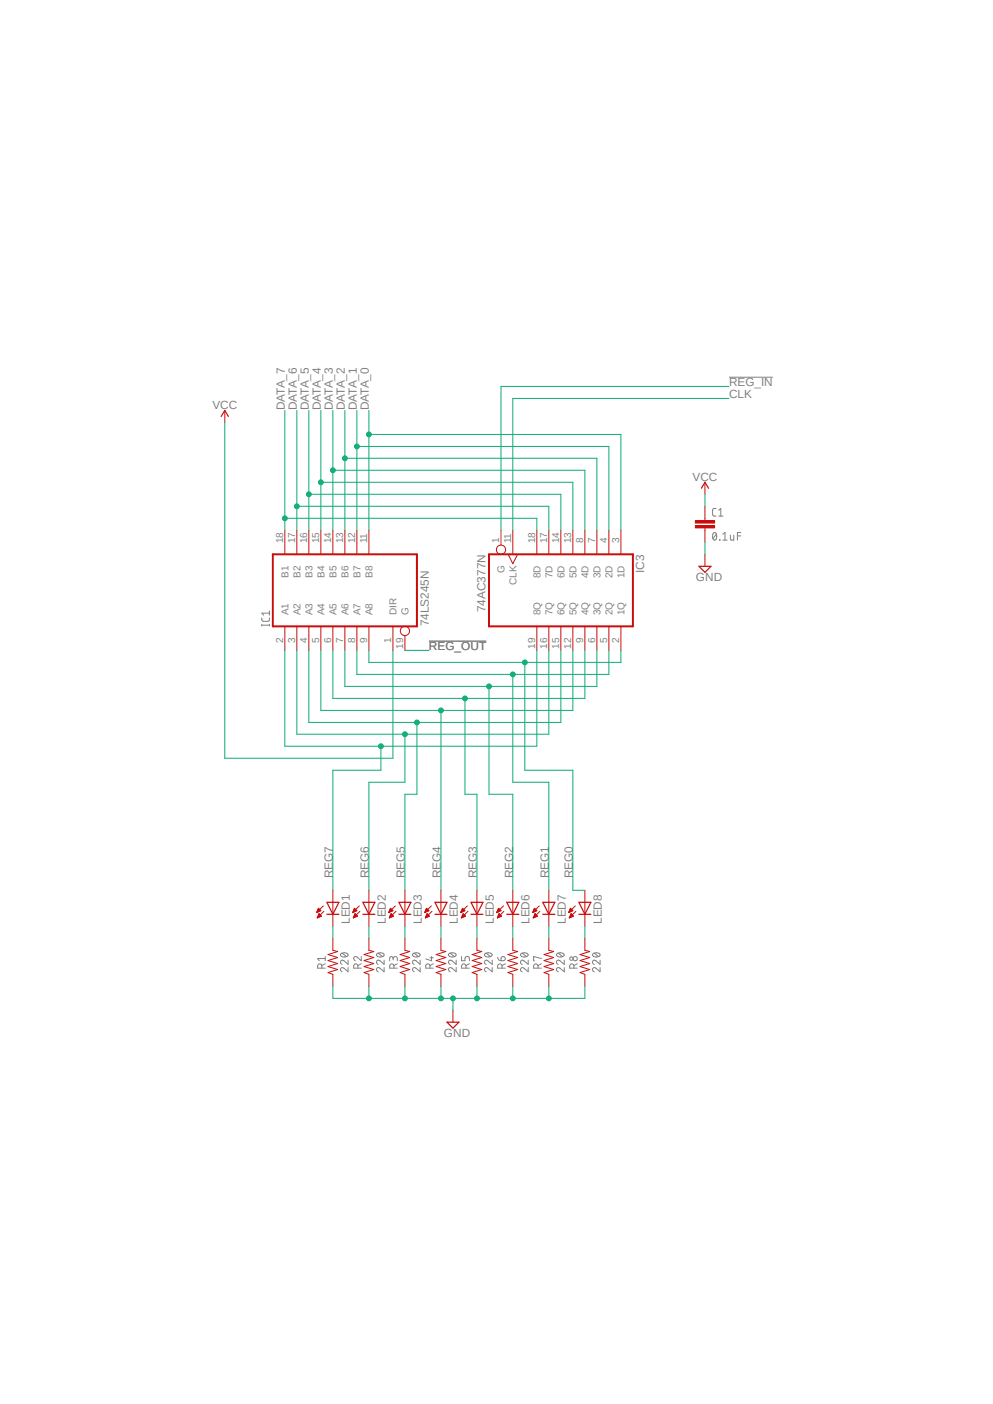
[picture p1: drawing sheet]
<svg xmlns="http://www.w3.org/2000/svg" width="210mm" height="297mm" viewBox="0 0 210 297" stroke-linecap="round" stroke-linejoin="round" font-family="sans-serif">
<path d="M44.2 77l121.5 143.1M165.7 77l-121.5 143.1" fill="none" stroke="#fff" stroke-width=".21"/>
<g fill="none" stroke="#808080" stroke-width=".21">
<path d="M154.2 79.8h9.2M151 112.7l.1-.1a.93 .93 0 0 1 0 1.7 .98 .98 0 0 1-.1-1.6zM151.4 107.6h-.5l-.2 .3v1.1l.7 .2M151.5 113l-.7 .9M152 109.2h.9M152 107.9l.4-.3v1.6M152.2 114.2l.1 .1zM152.9 114.3h.9M152.9 113l.4-.4v1.7M154.5 113.2l.1 1.1h.6v-1.1M156 113.4h.7M156.7 112.6h-.7v1.7"/>
<path d="M55.4 130.7v.6l.4 .1h1l.2-.7M55.4 132.2h1.6M55.4 132.1v.3M57 129.2v.9M57 132.1v.3M57 129.7h-1.6l.4 .4M90.7 135.6h12.1M68.1 204.8v-.5a.45 .45 0 0 0-.4-.4 .45 .45 0 0 0-.5 .2v.7h1.6M68.8 203.9l-.7 .4M68.8 202.8h-1.6l.3 .4M68.8 202.4v.8M72.1 201.8l.7-.3a.58 .58 0 0 1 .8 .7l-.8 .2a.58 .58 0 0 1-.7-.6z"/>
<path d="M72.3 201.6l1 .8M73.6 204.7v.9l-.9-.8a.42 .42 0 0 0-.4-.1 .42 .42 0 0 0-.3 .4l.3 .5M73.6 203.1v.9l-.9-.8a.44 .44 0 0 0-.7 .2 .44 .44 0 0 0 .3 .6M75.7 204.8v-.5a.45 .45 0 0 0-.3-.4 .45 .45 0 0 0-.6 .2v.7h1.6M76.4 202.4v.8l-.9-.7a.45 .45 0 0 0-.7 .1 .45 .45 0 0 0 .3 .6M76.4 203.9l-.7 .4M79.7 201.8l.7-.3a.58 .58 0 0 1 .8 .7l-.8 .2a.58 .58 0 0 1-.7-.6zM80 201.6l.9 .8M81.2 204.7v.9l-.9-.8a.42 .42 0 0 0-.4-.1 .42 .42 0 0 0-.3 .4l.4 .5M81.2 203.1v.9l-.9-.8a.44 .44 0 0 0-.7 .2 .44 .44 0 0 0 .4 .6M83.1 202.8l.1-.2a.46 .46 0 0 1 .5-.2 .46 .46 0 0 1 .3 .4v.4M83.1 203.1v-.4a.36 .36 0 0 0-.3-.3 .36 .36 0 0 0-.4 .3v.5"/>
<path d="M83.3 204.8v-.5a.45 .45 0 0 0-.3-.4 .45 .45 0 0 0-.5 .2l-.1 .7h1.6M84 203.9l-.7 .4M87.3 201.8l.8-.3a.65 .65 0 0 1 .8 .5 .98 .98 0 0 1-1.7 0zM87.6 201.6l.9 .8M88.9 204.7v.9l-.9-.8a.42 .42 0 0 0-.5-.1 .42 .42 0 0 0-.3 .4l.4 .5M88.9 203.1v.9l-.9-.8a.44 .44 0 0 0-.7 .2 .44 .44 0 0 0 .3 .6M90.9 204.8v-.5a.45 .45 0 0 0-.3-.4 .45 .45 0 0 0-.5 .2l-.1 .7h1.7M90.9 202.6h.8M91.3 202.4v.8l-1.3-.3M91.7 203.9l-.8 .4M94.9 201.8l.8-.3a.65 .65 0 0 1 .8 .5 1.02 1.02 0 0 1-1.7 0zM95.2 201.6l.9 .8"/>
<path d="M96.5 204.7v.9l-.9-.8a.45 .45 0 0 0-.8 .3l.4 .5M96.5 203.1v.9l-.9-.8a.44 .44 0 0 0-.7 .2 .44 .44 0 0 0 .3 .6M97.6 202.4v.8h.7v-.5l.4-.3a.4 .4 0 0 1 .6 .3v.5M98.6 204.8v-.5a.47 .47 0 0 0-.5-.4 .47 .47 0 0 0-.5 .4v.5h1.7M99.3 203.9l-.7 .4M102.5 201.8l.8-.3a.56 .56 0 0 1 .7 .7l-.7 .2a.78 .78 0 0 1-.9-.4zM102.8 201.6l.9 .8M104.1 204.7v.9l-.9-.8a.42 .42 0 0 0-.5-.1 .42 .42 0 0 0-.3 .4l.1 .2 .3 .3M104.1 203.1v.9l-.9-.8a.43 .43 0 0 0-.7 .2 .43 .43 0 0 0 .3 .6M105.2 202.5a.72 .72 0 0 0 .8 .7M106 202.5a.45 .45 0 0 1 .8 .1 .45 .45 0 0 1-.4 .6h-.4zM106.2 204.8v-.5a.47 .47 0 0 0-.5-.4 .47 .47 0 0 0-.5 .4v.5h1.7"/>
<path d="M106.9 203.9l-.7 .4M110.2 201.8l.7-.3a.74 .74 0 0 1 .8 .5 1.02 1.02 0 0 1-1.6 0zM110.4 201.6l.9 .8M111.7 204.7v.9l-.9-.8a.42 .42 0 0 0-.5-.1 .42 .42 0 0 0-.2 .4v.2l.3 .3M111.7 203.1v.9l-.9-.8a.43 .43 0 0 0-.7 .2 .43 .43 0 0 0 .3 .6M113.8 204.8v-.5a.47 .47 0 0 0-.5-.4 .47 .47 0 0 0-.4 .4v.5h1.6M114.5 202.8l-1.6-.4v.8h.1M114.5 203.9l-.7 .4M117.8 201.8l.7-.3a.58 .58 0 0 1 .8 .7l-.8 .2a.67 .67 0 0 1-.8-.4zM118.1 201.6l.9 .8M119.3 204.7v.9l-.9-.8a.42 .42 0 0 0-.4-.1 .42 .42 0 0 0-.3 .4v.2l.4 .3M119.3 203.1v.9l-.9-.8a.44 .44 0 0 0-.7 .2 .44 .44 0 0 0 .4 .6"/>
<path d="M121.4 204.8v-.5a.44 .44 0 0 0-.7-.3l-.2 .3v.5h1.6M122.1 203.9l-.7 .4M125.4 201.8l.7-.3a.58 .58 0 0 1 .8 .7l-.8 .2a.67 .67 0 0 1-.8-.4zM125.7 201.6l.9 .8M126.9 204.7v.9l-.9-.8a.42 .42 0 0 0-.4-.1 .42 .42 0 0 0-.3 .4l.2 .4 .2 .1M126.9 203.1v.9l-.9-.8a.44 .44 0 0 0-.7 .2 .44 .44 0 0 0 .4 .6"/>
<circle cx="120.8" cy="202.8" r=".37"/>
<circle cx="121.7" cy="202.8" r=".45"/>
</g>
<path d="M57.7 117.3h30.5v15.2h-30.5z" fill="none" stroke="#c90d0c" stroke-width=".42"/>
<g fill="none" stroke="#c90d0c" stroke-width=".21">
<path d="M47.5 86.8v2.6M60.2 112.2v5.1M62.8 112.2v5.1M65.3 112.2v5.1M67.9 112.2v5.1M70.4 112.2v5.1M72.9 112.2v5.1M75.5 112.2v5.1M78 112.2v5.1M149.1 102v2.6M149.1 109.6v.6M149.1 111.7v.5"/>
<path d="M149.1 117.3v2.5M60.2 132.5v5.1M62.8 132.5v5.1M65.3 132.5v5.1M67.9 132.5v5.1M70.4 132.5v5.1M72.9 132.5v5.1M75.5 132.5v5.1M78 132.5v5.1M83.1 132.5v5.1M85.6 134.5v3.1M67 193v.1"/>
<path d="M67 193h.2M67.1 192.9h.3M67.1 192.7h.5M67.1 192.7h.7M67.1 194.1h.2M67.2 192.6h.6M67.2 192.5h.5M67.2 194h.3M67.2 192.4h.4M67.2 193.9h.5M67.3 192.3h.2M67.3 193.8h.6"/>
<path d="M67.3 192.2h.1M67.3 193.6h.6M67.4 193.5h.4M67.4 193.5h.2M67.4 193.4h.2M67.5 193.3l.5 .5-.9 .4zM67.9 192.7l-.5-.5-.4 .8M67.9 192.7l-.9 .3M68.4 191.6l-1.4 1.4M68.5 192.8l-1.4 1.4M70.4 188.3v7.7M70.4 198.5v2.5l1 .3-2 .6 2 .7-2 .6 2 .6-2 .7 2 .6-2 .6 1 .4v2.6"/>
<path d="M74.6 193v.1M74.6 193h.2M74.7 192.9h.3M74.7 192.7h.5M74.8 192.7h.6M74.8 192.6h.6M74.8 194.1h.1M74.8 192.5h.5M74.8 194h.3M74.8 192.4h.4M74.8 193.9h.5M74.8 193.8h.7"/>
<path d="M74.9 192.3h.2M74.9 193.8h.7M74.9 192.2h.2M74.9 193.6h.6M75 193.5h.4M75 192.2l.5 .5-.9 .3zM75 193.5h.3M75.1 193.4h.1M75.1 193.3l.5 .5-.9 .4zM76 191.6l-1.4 1.4M76.1 192.8l-1.4 1.4M78 188.3v7.7"/>
<path d="M78 198.5v2.5l1 .3-2 .6 2 .7-2 .6 2 .6-2 .7 2 .6-2 .6 1 .4v2.6M82.2 193l.1 .1M82.3 193h.1M82.3 192.9h.3M82.3 192.7h.5M82.3 192.7h.8M82.4 192.6h.6M82.4 194.1h.1M82.4 192.5h.5M82.4 194h.3M82.4 193.9h.5M82.5 192.4h.3"/>
<path d="M82.5 193.8h.6M82.5 192.3h.3M82.5 193.8h.7M82.5 192.2h.2M82.5 193.6h.6M82.6 193.5h.4M82.6 192.2l.5 .5-.9 .3zM82.6 193.5h.3M82.7 193.4h.1M82.7 193.3l.5 .5-.9 .4zM83.6 191.6l-1.4 1.4M83.7 192.8l-1.4 1.4"/>
<path d="M85.6 188.3v7.7M85.6 198.5v2.5l1.1 .3-2.1 .6 2.1 .7-2.1 .6 2.1 .6-2.1 .7 2.1 .6-2.1 .6 1 .4v2.6M89.8 193l.1 .1M89.9 193h.1M89.9 192.9h.4M89.9 192.7h.6M90 192.7h.7M90 192.6h.6M90 194.1h.1M90 194h.3M90 192.5h.6M90 193.9h.6"/>
<path d="M90.1 192.4h.4M90.1 193.8h.7M90.1 192.3h.3M90.2 192.2h.1M90.2 193.6h.5M90.2 193.5h.4M90.2 192.2l.5 .5-.9 .3zM90.3 193.5h.2M90.3 193.4h.1M90.3 193.3l.5 .5-.8 .4zM91.2 191.6l-1.4 1.4M91.4 192.8l-1.4 1.4"/>
<path d="M93.3 188.3v7.7M93.3 198.5v2.5l1 .3-2.1 .6 2.1 .7-2.1 .6 2.1 .6-2.1 .7 2.1 .6-2.1 .6 1.1 .4v2.6M97.5 193v.1M97.5 193h.2M97.5 192.9h.4M97.5 192.7h.6M97.6 192.7h.7M97.6 194.1h.1M97.6 192.6h.7M97.6 194h.4M97.7 192.5h.5M97.7 193.9h.5"/>
<path d="M97.7 192.4h.4M97.7 193.8h.7M97.7 192.3h.3M97.8 192.2h.1M97.8 193.6h.5M97.8 193.5h.4M97.8 192.2l.5 .5-.8 .3zM97.9 193.5h.2M97.9 193.4h.1M98 193.3l.5 .5-.9 .4zM98.8 191.6l-1.3 1.4M99 192.8l-1.4 1.4"/>
<path d="M100.9 188.3v7.7M100.9 198.5v2.5l1 .3-2 .6 2 .7-2 .6 2 .6-2 .7 2 .6-2 .6 1 .4v2.6M105.1 193h.2M105.1 193v.1M105.1 192.9h.4M105.2 192.7h.5M105.2 192.7h.7M105.2 194.1h.2M105.2 192.6h.7M105.2 194h.4M105.3 192.5h.5M105.3 193.9h.5"/>
<path d="M105.3 192.4h.4M105.3 193.8h.7M105.4 192.3h.2M105.4 193.8h.6M105.4 192.2h.1M105.4 193.6h.5M105.5 193.5h.3M105.5 192.2l.5 .5-.9 .3zM105.5 193.5h.2M105.5 193.4h.2M105.5 193.3h.1M105.6 193.3l-.4 .9"/>
<path d="M105.6 193.3l.5 .5-.9 .4M106.5 191.6l-1.4 1.4M106.6 192.8l-1.4 1.4M108.5 188.3v7.7M108.5 198.5v2.5l1 .3-2.1 .6 2.1 .7-2.1 .6 2.1 .6-2.1 .7 2.1 .6-2.1 .6 1.1 .4v2.6M112.6 193h.1M112.7 193h.2M112.7 192.9h.4M112.8 192.7h.5M112.8 192.7h.7M112.8 194.1h.2M112.9 192.6h.6"/>
<path d="M112.9 194h.3M112.9 192.5h.5M112.9 193.9h.5M112.9 192.4h.4M112.9 193.8h.7M113 192.3h.2M113 193.8h.6M113 192.2h.1M113 193.6h.5M113.1 193.5h.4M113.1 193.5h.3M113.1 193.4h.2"/>
<path d="M113.2 193.3h.1M113.2 193.3l-.4 .9M113.2 193.3l.5 .5-.9 .4M113.5 192.7l-.5-.5-.4 .8M113.5 192.7l-.9 .3M114 191.6l-1.4 1.4M114.2 192.8l-1.4 1.4M116.1 188.3v7.7M116.1 198.5v2.5l1 .3-2 .6 2 .7-2 .6 2 .6-2 .7 2 .6-2 .6 1 .4v2.6M120.3 193h.1M120.3 193h.2M120.4 192.9h.3"/>
<path d="M120.4 192.7h.5M120.4 192.7h.7M120.4 194.1h.2M120.5 192.6h.6M120.5 194h.3M120.5 192.5h.5M120.5 193.9h.5M120.6 192.4h.3M120.6 193.8h.6M120.6 192.3h.2M120.6 192.2h.1M120.6 193.6h.6"/>
<path d="M120.7 193.5h.4M120.7 193.5h.3M120.7 193.4h.2M120.8 193.3l.5 .5-.9 .4zM121.2 192.7l-.6-.5-.3 .8M121.2 192.7l-.9 .3M121.7 191.6l-1.4 1.4M121.8 192.8l-1.4 1.4M123.7 188.3v7.7M123.7 198.5v2.5l1 .3-2 .6 2 .7-2 .6 2 .6-2 .7 2 .6-2 .6 1 .4v2.6M95.8 213.7v2.5"/>
<circle cx="85.6" cy="133.5" r=".98"/>
</g>
<g fill="none" stroke="#c90d0c" stroke-width=".25">
<path d="M46.8 88.1l.7-1.3 .8 1.3M147.8 119.8h2.6l-1.3 1.3zM148.3 103.3l.8-1.3 .8 1.3M69.1 190.9h2.6l-1.3 2.5zM69.1 193.4h2.6M76.8 193.4h2.5M76.8 190.9h2.5l-1.3 2.5zM84.4 193.4h2.5M84.4 190.9h2.5l-1.3 2.5zM92 193.4h2.5M92 190.9h2.5l-1.2 2.5zM99.6 193.4h2.6"/>
<path d="M99.6 190.9h2.6l-1.3 2.5zM107.2 193.4h2.5M107.2 190.9h2.5l-1.2 2.5zM114.8 193.4h2.5M114.8 190.9h2.5l-1.2 2.5zM122.4 193.4h2.6M122.4 190.9h2.6l-1.3 2.5zM94.5 216.2h2.6l-1.3 1.3z"/>
</g>
<path d="M147.1 111.2h4v.5h-4z" fill-rule="evenodd" fill="#c90d0c"/>
<path d="M147.1 111.2h4v.5h-4z" fill="none" stroke="#c90d0c" stroke-width=".21"/>
<path d="M147.1 110.2h4v.5h-4z" fill-rule="evenodd" fill="#c90d0c"/>
<g fill="none" stroke="#c90d0c" stroke-width=".21">
<path d="M106 112.2v3.1M107.5 117.3l1 2 1-2M108.5 112.2v5.1M113.5 112.2v5.1M116.1 112.2v5.1M118.6 112.2v5.1M121.2 112.2v5.1M123.7 112.2v5.1M126.2 112.2v5.1M128.8 112.2v5.1M131.3 112.2v5.1M147.1 110.2h4v.5h-4z"/>
<path d="M149.1 107.1v2.5M149.1 112.2v2.5M113.5 132.5v5.1M116.1 132.5v5.1M118.6 132.5v5.1M121.2 132.5v5.1M123.7 132.5v5.1M126.2 132.5v5.1M128.8 132.5v5.1M131.3 132.5v5.1"/>
<circle cx="106" cy="116.3" r=".98"/>
</g>
<path d="M103.4 117.3h30.5v15.2h-30.5z" fill="none" stroke="#c90d0c" stroke-width=".42"/>
<path d="M60.2 86.8v25.4M60.2 109.6h53.3v2.6" fill="none" stroke="#0dab76" stroke-width=".21"/>
<circle cx="60.2" cy="109.6" r=".51" fill="#0dab76"/>
<g fill="none" stroke="#0dab76" stroke-width=".21">
<path d="M62.8 86.8v25.4M62.8 107.1h53.3v5.1"/>
<circle cx="60.2" cy="109.6" r=".51"/>
</g>
<circle cx="62.8" cy="107.1" r=".51" fill="#0dab76"/>
<g fill="none" stroke="#0dab76" stroke-width=".21">
<path d="M65.3 86.8v25.4M65.3 104.6h53.3v7.6"/>
<circle cx="62.8" cy="107.1" r=".51"/>
</g>
<circle cx="65.3" cy="104.6" r=".51" fill="#0dab76"/>
<g fill="none" stroke="#0dab76" stroke-width=".21">
<path d="M67.9 86.8v25.4M67.9 102h53.3v10.2"/>
<circle cx="65.3" cy="104.6" r=".51"/>
</g>
<circle cx="67.9" cy="102" r=".51" fill="#0dab76"/>
<g fill="none" stroke="#0dab76" stroke-width=".21">
<path d="M70.4 86.8v25.4M70.4 99.5h53.3v12.7"/>
<circle cx="67.9" cy="102" r=".51"/>
</g>
<circle cx="70.4" cy="99.5" r=".51" fill="#0dab76"/>
<g fill="none" stroke="#0dab76" stroke-width=".21">
<path d="M72.9 86.8v25.4M72.9 96.9h53.3v15.3"/>
<circle cx="70.4" cy="99.5" r=".51"/>
</g>
<circle cx="72.9" cy="96.9" r=".51" fill="#0dab76"/>
<g fill="none" stroke="#0dab76" stroke-width=".21">
<path d="M75.5 86.8v25.4M75.5 94.4h53.3v17.8"/>
<circle cx="72.9" cy="96.9" r=".51"/>
</g>
<circle cx="75.5" cy="94.4" r=".51" fill="#0dab76"/>
<g fill="none" stroke="#0dab76" stroke-width=".21">
<path d="M78 86.8v25.4"/>
<circle cx="75.5" cy="94.4" r=".51"/>
</g>
<circle cx="78" cy="91.9" r=".51" fill="#0dab76"/>
<g fill="none" stroke="#0dab76" stroke-width=".21">
<path d="M47.5 89.4v71h35.6v-22.8M78 91.9h53.3v20.3M154.2 84.3h-45.7v27.9M154.2 81.7h-48.2v30.5M149.1 104.6v2.5M85.6 137.6h5.1M70.4 208.7v2.5h53.3v-2.5M78 208.7v2.5"/>
<circle cx="78" cy="91.9" r=".51"/>
</g>
<circle cx="78" cy="211.2" r=".51" fill="#0dab76"/>
<g fill="none" stroke="#0dab76" stroke-width=".21">
<path d="M85.6 208.7v2.5"/>
<circle cx="78" cy="211.2" r=".51"/>
</g>
<circle cx="85.6" cy="211.2" r=".51" fill="#0dab76"/>
<g fill="none" stroke="#0dab76" stroke-width=".21">
<path d="M93.3 208.7v2.5"/>
<circle cx="85.6" cy="211.2" r=".51"/>
</g>
<circle cx="93.3" cy="211.2" r=".51" fill="#0dab76"/>
<g fill="none" stroke="#0dab76" stroke-width=".21">
<path d="M100.9 208.7v2.5"/>
<circle cx="93.3" cy="211.2" r=".51"/>
</g>
<circle cx="100.9" cy="211.2" r=".51" fill="#0dab76"/>
<g fill="none" stroke="#0dab76" stroke-width=".21">
<path d="M108.5 208.7v2.5"/>
<circle cx="100.9" cy="211.2" r=".51"/>
</g>
<circle cx="108.5" cy="211.2" r=".51" fill="#0dab76"/>
<g fill="none" stroke="#0dab76" stroke-width=".21">
<path d="M95.8 211.2v2.5"/>
<circle cx="108.5" cy="211.2" r=".51"/>
</g>
<circle cx="95.8" cy="211.2" r=".51" fill="#0dab76"/>
<g fill="none" stroke="#0dab76" stroke-width=".21">
<path d="M116.1 208.7v2.5"/>
<circle cx="95.8" cy="211.2" r=".51"/>
</g>
<circle cx="116.1" cy="211.2" r=".51" fill="#0dab76"/>
<g fill="none" stroke="#0dab76" stroke-width=".21">
<path d="M149.1 114.7v2.6M78 137.6v2.5h53.3v-2.5M111 140.1v22.8h10.2v25.4h2.5M70.4 196v2.5M78 196v2.5M85.6 196v2.5M93.3 196v2.5M100.9 196v2.5M108.5 196v2.5M116.1 196v2.5M123.7 196v2.5"/>
<circle cx="116.1" cy="211.2" r=".51"/>
</g>
<circle cx="111" cy="140.1" r=".51" fill="#0dab76"/>
<g fill="none" stroke="#0dab76" stroke-width=".21">
<path d="M75.5 137.6v5.1h53.3v-5.1M108.5 142.7v22.8h7.6v22.8"/>
<circle cx="111" cy="140.1" r=".51"/>
</g>
<circle cx="108.5" cy="142.7" r=".51" fill="#0dab76"/>
<g fill="none" stroke="#0dab76" stroke-width=".21">
<path d="M65.3 137.6v15.2h53.3v-15.2M88.2 152.8v15.2h-2.6v20.3"/>
<circle cx="108.5" cy="142.7" r=".51"/>
</g>
<circle cx="88.2" cy="152.8" r=".51" fill="#0dab76"/>
<g fill="none" stroke="#0dab76" stroke-width=".21">
<path d="M70.4 137.6v10.1h53.3v-10.1M98.3 147.7v20.3h2.6v20.3"/>
<circle cx="88.2" cy="152.8" r=".51"/>
</g>
<circle cx="98.3" cy="147.7" r=".51" fill="#0dab76"/>
<g fill="none" stroke="#0dab76" stroke-width=".21">
<path d="M62.8 137.6v17.7h53.3v-17.7M85.6 155.3v10.2h-7.6v22.8"/>
<circle cx="98.3" cy="147.7" r=".51"/>
</g>
<circle cx="85.6" cy="155.3" r=".51" fill="#0dab76"/>
<g fill="none" stroke="#0dab76" stroke-width=".21">
<path d="M60.2 137.6v20.3h53.3v-20.3M80.6 157.9v5h-10.2v25.4"/>
<circle cx="85.6" cy="155.3" r=".51"/>
</g>
<circle cx="80.6" cy="157.9" r=".51" fill="#0dab76"/>
<g fill="none" stroke="#0dab76" stroke-width=".21">
<path d="M67.9 137.6v12.7h53.3v-12.7M93.3 150.3v38"/>
<circle cx="80.6" cy="157.9" r=".51"/>
</g>
<circle cx="93.3" cy="150.3" r=".51" fill="#0dab76"/>
<g fill="none" stroke="#0dab76" stroke-width=".21">
<path d="M72.9 137.6v7.6h53.3v-7.6M103.4 145.2v22.8h5.1v20.3"/>
<circle cx="93.3" cy="150.3" r=".51"/>
</g>
<circle cx="103.4" cy="145.2" r=".51" fill="#0dab76"/>
<circle cx="103.4" cy="145.2" r=".51" fill="none" stroke="#0dab76" stroke-width=".21"/>
<g font-size="2.5" fill="#808080">
<text x="154.2" y="81.7">REG_IN</text>
<text x="44.9" y="86.6">VCC</text>
<text x="60.2" y="86.8" transform="rotate(-90 60.2 86.8)">DATA_7</text>
<text x="62.8" y="86.8" transform="rotate(-90 62.8 86.8)">DATA_6</text>
<text x="65.3" y="86.8" transform="rotate(-90 65.3 86.8)">DATA_5</text>
<text x="67.9" y="86.8" transform="rotate(-90 67.9 86.8)">DATA_4</text>
<text x="70.4" y="86.8" transform="rotate(-90 70.4 86.8)">DATA_3</text>
<text x="72.9" y="86.8" transform="rotate(-90 72.9 86.8)">DATA_2</text>
<text x="75.5" y="86.8" transform="rotate(-90 75.5 86.8)">DATA_1</text>
<text x="78" y="86.8" transform="rotate(-90 78 86.8)">DATA_0</text>
<text x="154.2" y="84.3">CLK</text>
<text x="146.5" y="101.8">VCC</text>
<text x="136.3" y="121.1" transform="rotate(-90 136.3 121.1)">IC3</text>
<text x="147.2" y="123">GND</text>
<text x="102.7" y="129.5" transform="rotate(-90 102.7 129.5)">74AC377N</text>
<text x="90.7" y="132.5" transform="rotate(-90 90.7 132.5)">74LS245N</text>
<text x="90.7" y="137.6">REG_OUT</text>
<text x="70.4" y="185.8" transform="rotate(-90 70.4 185.8)">REG7</text>
<text x="78" y="185.8" transform="rotate(-90 78 185.8)">REG6</text>
<text x="85.6" y="185.8" transform="rotate(-90 85.6 185.8)">REG5</text>
<text x="93.3" y="185.8" transform="rotate(-90 93.3 185.8)">REG4</text>
<text x="100.9" y="185.8" transform="rotate(-90 100.9 185.8)">REG3</text>
<text x="108.5" y="185.8" transform="rotate(-90 108.5 185.8)">REG2</text>
<text x="116.1" y="185.8" transform="rotate(-90 116.1 185.8)">REG1</text>
<text x="121.2" y="185.8" transform="rotate(-90 121.2 185.8)">REG0</text>
<text x="74" y="195.5" transform="rotate(-90 74 195.5)">LED1</text>
<text x="81.6" y="195.5" transform="rotate(-90 81.6 195.5)">LED2</text>
<text x="89.2" y="195.5" transform="rotate(-90 89.2 195.5)">LED3</text>
<text x="96.8" y="195.5" transform="rotate(-90 96.8 195.5)">LED4</text>
<text x="104.4" y="195.5" transform="rotate(-90 104.4 195.5)">LED5</text>
<text x="112" y="195.5" transform="rotate(-90 112 195.5)">LED6</text>
<text x="119.6" y="195.5" transform="rotate(-90 119.6 195.5)">LED7</text>
<text x="127.3" y="195.5" transform="rotate(-90 127.3 195.5)">LED8</text>
<text x="93.9" y="219.4">GND</text>
</g>
<g font-size="2.1" fill="#808080">
<text x="59.9" y="114.9" transform="rotate(-90 59.9 114.9)">18</text>
<text x="62.4" y="114.9" transform="rotate(-90 62.4 114.9)">17</text>
<text x="65" y="114.9" transform="rotate(-90 65 114.9)">16</text>
<text x="67.5" y="114.9" transform="rotate(-90 67.5 114.9)">15</text>
<text x="70.1" y="114.9" transform="rotate(-90 70.1 114.9)">14</text>
<text x="72.6" y="114.9" transform="rotate(-90 72.6 114.9)">13</text>
<text x="75.1" y="114.9" transform="rotate(-90 75.1 114.9)">12</text>
<text x="77.7" y="114.9" transform="rotate(-90 77.7 114.9)">11</text>
<text x="105.6" y="114.9" transform="rotate(-90 105.6 114.9)">1</text>
<text x="108.1" y="114.9" transform="rotate(-90 108.1 114.9)">11</text>
<text x="113.2" y="114.9" transform="rotate(-90 113.2 114.9)">18</text>
<text x="115.7" y="114.9" transform="rotate(-90 115.7 114.9)">17</text>
<text x="118.3" y="114.9" transform="rotate(-90 118.3 114.9)">14</text>
<text x="120.8" y="114.9" transform="rotate(-90 120.8 114.9)">13</text>
<text x="123.4" y="114.9" transform="rotate(-90 123.4 114.9)">8</text>
<text x="125.9" y="114.9" transform="rotate(-90 125.9 114.9)">7</text>
<text x="128.4" y="114.9" transform="rotate(-90 128.4 114.9)">4</text>
<text x="131" y="114.9" transform="rotate(-90 131 114.9)">3</text>
<text x="61" y="122.2" transform="rotate(-90 61 122.2)">B1</text>
<text x="63.5" y="122.2" transform="rotate(-90 63.5 122.2)">B2</text>
<text x="66.1" y="122.2" transform="rotate(-90 66.1 122.2)">B3</text>
<text x="68.6" y="122.2" transform="rotate(-90 68.6 122.2)">B4</text>
<text x="71.2" y="122.2" transform="rotate(-90 71.2 122.2)">B5</text>
<text x="73.7" y="122.2" transform="rotate(-90 73.7 122.2)">B6</text>
<text x="76.2" y="122.2" transform="rotate(-90 76.2 122.2)">B7</text>
<text x="78.8" y="122.2" transform="rotate(-90 78.8 122.2)">B8</text>
<text x="106.7" y="121.2" transform="rotate(-90 106.7 121.2)">G</text>
<text x="109.3" y="123.7" transform="rotate(-90 109.3 123.7)">CLK</text>
<text x="114.3" y="122.3" transform="rotate(-90 114.3 122.3)">8D</text>
<text x="116.8" y="122.3" transform="rotate(-90 116.8 122.3)">7D</text>
<text x="119.4" y="122.3" transform="rotate(-90 119.4 122.3)">6D</text>
<text x="121.9" y="122.3" transform="rotate(-90 121.9 122.3)">5D</text>
<text x="124.5" y="122.3" transform="rotate(-90 124.5 122.3)">4D</text>
<text x="127" y="122.3" transform="rotate(-90 127 122.3)">3D</text>
<text x="129.5" y="122.3" transform="rotate(-90 129.5 122.3)">2D</text>
<text x="132.1" y="122.3" transform="rotate(-90 132.1 122.3)">1D</text>
<text x="61" y="130.2" transform="rotate(-90 61 130.2)">A1</text>
<text x="63.5" y="130.2" transform="rotate(-90 63.5 130.2)">A2</text>
<text x="66.1" y="130.2" transform="rotate(-90 66.1 130.2)">A3</text>
<text x="68.6" y="130.2" transform="rotate(-90 68.6 130.2)">A4</text>
<text x="71.2" y="130.2" transform="rotate(-90 71.2 130.2)">A5</text>
<text x="73.7" y="130.2" transform="rotate(-90 73.7 130.2)">A6</text>
<text x="76.2" y="130.2" transform="rotate(-90 76.2 130.2)">A7</text>
<text x="78.8" y="130.2" transform="rotate(-90 78.8 130.2)">A8</text>
<text x="83.9" y="130.2" transform="rotate(-90 83.9 130.2)">DIR</text>
<text x="86.4" y="130.2" transform="rotate(-90 86.4 130.2)">G</text>
<text x="114.3" y="130.2" transform="rotate(-90 114.3 130.2)">8Q</text>
<text x="116.8" y="130.2" transform="rotate(-90 116.8 130.2)">7Q</text>
<text x="119.4" y="130.2" transform="rotate(-90 119.4 130.2)">6Q</text>
<text x="121.9" y="130.2" transform="rotate(-90 121.9 130.2)">5Q</text>
<text x="124.5" y="130.2" transform="rotate(-90 124.5 130.2)">4Q</text>
<text x="127" y="130.2" transform="rotate(-90 127 130.2)">3Q</text>
<text x="129.5" y="130.2" transform="rotate(-90 129.5 130.2)">2Q</text>
<text x="132.1" y="130.2" transform="rotate(-90 132.1 130.2)">1Q</text>
<text x="59.9" y="136" transform="rotate(-90 59.9 136)">2</text>
<text x="62.4" y="136" transform="rotate(-90 62.4 136)">3</text>
<text x="65" y="136" transform="rotate(-90 65 136)">4</text>
<text x="67.5" y="136" transform="rotate(-90 67.5 136)">5</text>
<text x="70.1" y="136" transform="rotate(-90 70.1 136)">6</text>
<text x="72.6" y="136" transform="rotate(-90 72.6 136)">7</text>
<text x="75.1" y="136" transform="rotate(-90 75.1 136)">8</text>
<text x="77.7" y="136" transform="rotate(-90 77.7 136)">9</text>
<text x="82.7" y="136" transform="rotate(-90 82.7 136)">1</text>
<text x="85.3" y="137.2" transform="rotate(-90 85.3 137.2)">19</text>
<text x="113.2" y="137.2" transform="rotate(-90 113.2 137.2)">19</text>
<text x="115.7" y="137.2" transform="rotate(-90 115.7 137.2)">16</text>
<text x="118.3" y="137.2" transform="rotate(-90 118.3 137.2)">15</text>
<text x="120.8" y="137.2" transform="rotate(-90 120.8 137.2)">12</text>
<text x="123.4" y="136" transform="rotate(-90 123.4 136)">9</text>
<text x="125.9" y="136" transform="rotate(-90 125.9 136)">6</text>
<text x="128.4" y="136" transform="rotate(-90 128.4 136)">5</text>
<text x="131" y="136" transform="rotate(-90 131 136)">2</text>
</g>
</svg>
